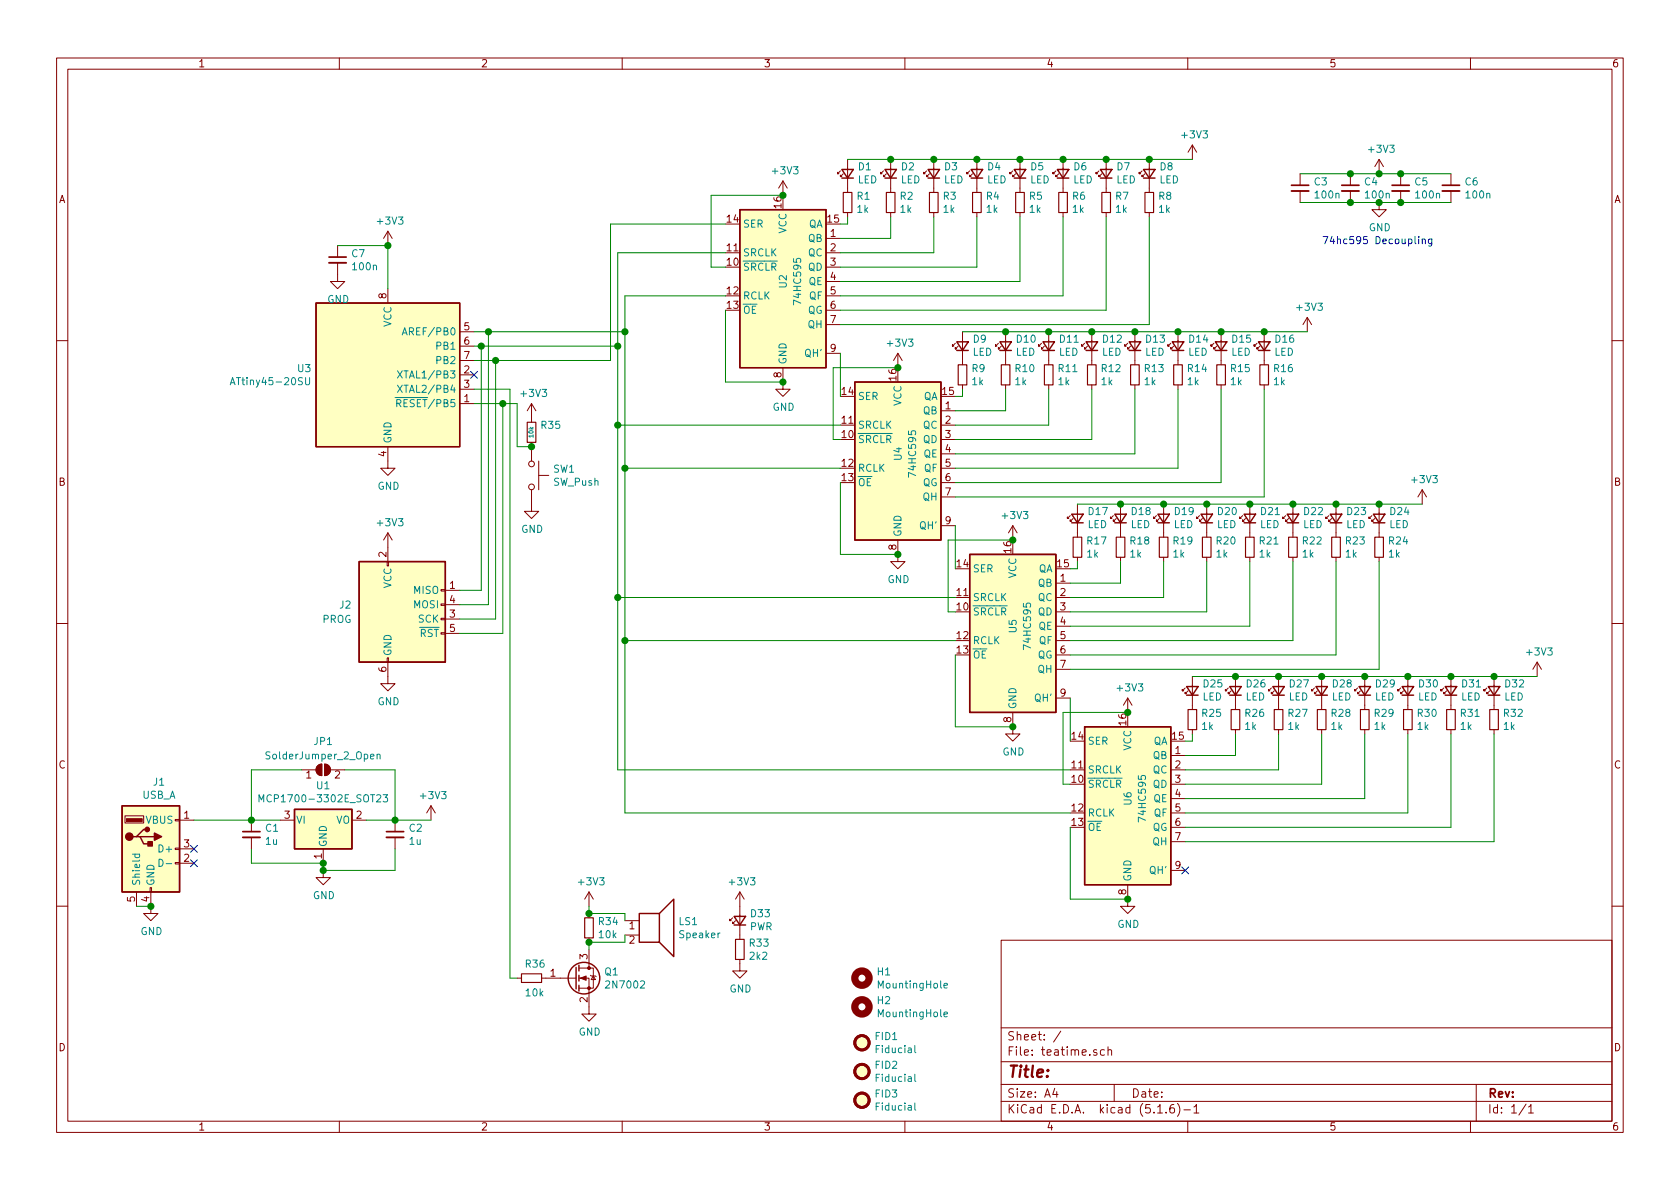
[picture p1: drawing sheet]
<svg xmlns="http://www.w3.org/2000/svg" width="297mm" height="210mm" viewBox="0 0 297 210" stroke-linecap="round" stroke-linejoin="round" font-family="sans-serif">
<g fill="none" stroke="#840000" stroke-width=".18">
<path d="M10 10.3h277v189.9h-277zM12 12.2h273v186.1h-273zM60 10.3v1.9M110 10.3v1.9M160 10.3v1.9M210 10.3v1.9M260 10.3v1.9M138.4 32l-.7 1.3M138.4 32v2.5M138.4 32l.8 1.3M148.6 30.2l-.5 .5v-.2v.2h.2M149.1 30.7l-.5 .5v-.2v.2h.2"/>
<path d="M149.9 28.2v5.8M149.9 37.6v.7M156.2 30.2l-.5 .5v-.2v.2h.3M156.7 30.7l-.5 .5v-.2v.2h.3M157.5 28.2v5.8M157.5 37.6v.7M163.8 30.2l-.5 .5v-.2v.2h.3M164.3 30.7l-.5 .5v-.2v.2h.3M165.1 28.2v5.8M165.1 37.6v.7M171.4 30.2l-.5 .5v-.2v.2h.3M172 30.7l-.6 .5v-.2v.2h.3"/>
<path d="M172.7 28.2v5.8M172.7 37.6v.7M179.1 30.2l-.5 .5v-.2v.2h.2M179.6 30.7l-.5 .5v-.2v.2h.2M180.3 28.2v5.8M180.3 37.6v.7M186.7 30.2l-.5 .5v-.2v.2h.2M187.2 30.7l-.5 .5v-.2v.2h.2M188 28.2v5.8M188 37.6v.7M194.3 30.2l-.5 .5v-.2v.2h.3M194.8 30.7l-.5 .5v-.2v.2h.3"/>
<path d="M195.6 28.2v5.8M195.6 37.6v.7M201.9 30.2l-.5 .5v-.2v.2h.3M202.4 30.7l-.5 .5v-.2v.2h.3M203.2 28.2v5.8M203.2 37.6v.7M210.8 25.6v2.6M210.8 25.6l-.7 1.3M210.8 25.6l.8 1.3M229.9 30.7v2.1M229.9 33.8v2M238.8 30.7v2.1"/>
<path d="M238.8 33.8v2M243.8 35.8v1.3h1.3l-1.3 1.2-1.2-1.2h1.2M243.8 28.2v2.5M243.8 28.2l-.7 1.3M243.8 28.2l.8 1.3M247.6 30.7v2.1M247.6 33.8v2M256.5 30.7v2.1M256.5 33.8v2M59.7 46.5v3.3h1.3l-1.3 1.2-1.3-1.2h1.3M59.7 43.4v2.1M68.6 40.9v2.5"/>
<path d="M68.6 51v2.6M68.6 40.9l-.8 1.3M68.6 40.9l.7 1.3M81.3 58.7h2.5M146 42.2h2.6M146 44.7h2.6M146 47.2h2.6M146 49.8h2.6M146 52.3h2.6M146 54.9h2.6M146 57.4h2.6M170.2 58.7v5.8"/>
<path d="M177.8 58.7v5.8M185.4 58.7v5.8M193 58.7v5.8M200.7 58.7v5.8M208.3 58.7v5.8M215.9 58.7v5.8M223.5 58.7v5.8M231.1 56.1l-.7 1.3M231.1 56.1v2.6M231.1 56.1l.8 1.3M10 60.2h2M68.6 79v3.8h1.2l-1.2 1.3-1.3-1.3h1.3"/>
<path d="M81.3 71.4h2.5M81.3 66.3h2.5M81.3 68.8h2.5M81.3 61.2h2.5M81.3 63.7h2.5M94 71.4v3.3M94 78.2v3.3M94 71.4l-.8 1.2M94 71.4l.7 1.2M138.4 65v3.8h1.3l-1.3 1.3-1.2-1.3h1.2M146 62.5h2.6M158.7 62.5v2.5"/>
<path d="M158.7 62.5l-.7 1.2M158.7 62.5l.8 1.2M166.4 72.6h2.5M166.4 75.2h2.5M166.4 77.7h2.5M168.9 60.7l-.5 .5v-.2v.2h.3M169.4 61.2l-.5 .5v-.2v.2h.3M170.2 68.1v.7M176.5 60.7l-.5 .5v-.2v.2h.3M177 61.2l-.5 .5v-.2v.2h.3M177.8 68.1v.7M184.1 60.7l-.5 .5v-.2v.2h.3"/>
<path d="M184.7 61.2l-.6 .5v-.2v.2h.3M185.4 68.1v.7M191.8 60.7l-.5 .5v-.2v.2h.2M192.3 61.2l-.5 .5v-.2v.2h.2M193 68.1v.7M199.4 60.7l-.5 .5v-.2v.2h.2M199.9 61.2l-.5 .5v-.2v.2h.2M200.7 68.1v.7M207 60.7l-.5 .5v-.2v.2h.3M207.5 61.2l-.5 .5v-.2v.2h.3M208.3 68.1v.7M214.6 60.7l-.5 .5v-.2v.2h.3"/>
<path d="M215.1 61.2l-.5 .5v-.2v.2h.3M215.9 68.1v.7M222.2 60.7l-.5 .5v-.2v.2h.3M222.8 61.2l-.6 .5v-.2v.2h.3M223.5 68.1v.7M285 60.2h2M68.5 99.3h.2v.8h-.2zM68.6 94.2v5.1M68.6 94.2l-.8 1.3M68.6 94.2l.7 1.3M94 86.6v3.8h1.2l-1.2 1.3-1.3-1.3h1.3M95.2 84.1h1.8"/>
<path d="M95.2 81.5v5.1M158.7 95.5v3.8h1.3l-1.3 1.3-1.2-1.3h1.2M166.4 80.3h2.5M166.4 82.8h2.5M166.4 85.3h2.5M166.4 87.9h2.5M166.4 93h2.5M179.1 93v2.5M179.1 93l-.8 1.2M179.1 93l.7 1.2M189.2 91.2l-.5 .5v-.3v.3h.3M189.7 91.7l-.5 .5v-.3v.3h.3"/>
<path d="M190.5 89.1v5.9M190.5 98.5v.8M196.8 91.2l-.5 .5v-.3v.3h.3M197.4 91.7l-.6 .5v-.3v.3h.3M198.1 89.1v5.9M198.1 98.5v.8M204.5 91.2l-.5 .5v-.3v.3h.2M205 91.7l-.5 .5v-.3v.3h.2M205.7 89.1v5.9M205.7 98.5v.8M212.1 91.2l-.5 .5v-.3v.3h.2M212.6 91.7l-.5 .5v-.3v.3h.2"/>
<path d="M213.4 89.1v5.9M213.4 98.5v.8M219.7 91.2l-.5 .5v-.3v.3h.3M220.2 91.7l-.5 .5v-.3v.3h.3M221 89.1v5.9M221 98.5v.8M227.3 91.2l-.5 .5v-.3v.3h.3M227.8 91.7l-.5 .5v-.3v.3h.3M228.6 89.1v5.9M228.6 98.5v.8M234.9 91.2l-.5 .5v-.3v.3h.3M235.5 91.7l-.6 .5v-.3v.3h.3"/>
<path d="M236.2 89.1v5.9M236.2 98.5v.8M242.6 91.2l-.5 .5v-.3v.3h.2M243.1 91.7l-.5 .5v-.3v.3h.2M243.8 89.1v5.9M243.8 98.5v.8M251.5 86.6l-.8 1.3M251.5 86.6v2.5M251.5 86.6l.7 1.3M10 110.3h2M68.5 116.3h.2v.8h-.2zM68.6 117.1v3.8h1.2l-1.2 1.3-1.3-1.3h1.3"/>
<path d="M78 111.9h.7v.2h-.7zM78 109.3h.7v.3h-.7zM78 106.8h.7v.3h-.7zM78 104.3h.7v.2h-.7zM78.7 104.4h2.6M78.7 109.5h2.6M78.7 106.9h2.6M78.7 112h2.6M186.7 103.1h2.5M186.7 105.7h2.5M186.7 108.2h2.5M186.7 110.7h2.5"/>
<path d="M186.7 113.3h2.5M186.7 115.8h2.5M186.7 118.4h2.5M210.8 119.6v5.9M218.4 119.6v5.9M226.1 119.6v5.9M233.7 119.6v5.9M241.3 119.6v5.9M248.9 119.6v5.9M256.5 119.6v5.9M264.2 119.6v5.9M271.8 117.1l-.8 1.3"/>
<path d="M271.8 117.1v2.5M271.8 117.1l.7 1.3M285 110.3h2M53.3 136.1h2.6M56.1 135.5l.4-.3 .4-.1v2.1a1.03 1.03 0 0 1-.9-.6 1.03 1.03 0 0 1 .1-1.1zM57.4 135.1a1.02 1.02 0 0 1 1 1 1.02 1.02 0 0 1-1 1.1zM58.4 136.1h2.6M179.1 126v3.8h1.2l-1.2 1.3-1.3-1.3h1.3M186.7 123.4h2.5M199.4 123.4v2.6M199.4 123.4l-.8 1.3M199.4 123.4l.8 1.3"/>
<path d="M207 133.6h2.5M207 136.1h2.5M207 138.7h2.5M209.5 121.7l-.5 .5v-.3v.3h.3M210.1 122.2l-.6 .5v-.3v.3h.3M210.8 129v.8M217.2 121.7l-.5 .5v-.3v.3h.2M217.7 122.2l-.5 .5v-.3v.3h.2M218.4 129v.8M224.8 121.7l-.5 .5v-.3v.3h.2M225.3 122.2l-.5 .5v-.3v.3h.2M226.1 129v.8"/>
<path d="M232.4 121.7l-.5 .5v-.3v.3h.3M232.9 122.2l-.5 .5v-.3v.3h.3M233.7 129v.8M240 121.7l-.5 .5v-.3v.3h.3M240.5 122.2l-.5 .5v-.3v.3h.3M241.3 129v.8M247.6 121.7l-.5 .5v-.3v.3h.3M248.2 122.2l-.6 .5v-.3v.3h.3M248.9 129v.8M255.3 121.7l-.5 .5v-.3v.3h.2M255.8 122.2l-.5 .5v-.3v.3h.2M256.5 129v.8"/>
<path d="M262.9 121.7l-.5 .5v-.3v.3h.2M263.4 122.2l-.5 .5v-.3v.3h.2M264.2 129v.8M22.1 144.3h3.3v1.2h-3.3zM24.1 157.7v2.6M26.5 157h.3v.7h-.3zM26.7 157.7v3.8h1.2l-1.2 1.3-1.3-1.3h1.3M31 152.5h.7v.3h-.7zM31 150h.7v.2h-.7zM31 144.9h.7v.3h-.7zM31.7 145h2.6M31.7 152.6h2.6"/>
<path d="M31.7 150.1h2.6M44.4 145v2.1M44.4 148.1v2M49.5 145h2.6M57.1 153.9v1.3h1.3l-1.3 1.3-1.2-1.3h1.2M57.1 150.1v2.5M62.2 145h2.6M69.8 145v2.1M69.8 148.1v2M76.2 142.5l-.8 1.3M76.2 142.5v2.5M76.2 142.5l.8 1.3"/>
<path d="M104.1 157.7l-.7 1.3M104.1 157.7v2.6M104.1 157.7l.8 1.3M130.8 157.7l-.8 1.3M130.8 157.7v8.4M130.8 157.7l.8 1.3M199.4 156.5v3.8h1.3l-1.3 1.2-1.3-1.2h1.3M207 141.2h2.5M207 143.8h2.5M207 146.3h2.5M207 148.8h2.5M207 153.9h2.5"/>
<path d="M10 160.2h2M91.4 173h.8M95.8 173h6.1M102.4 173h1.7v6.3h1.3l-1.3 1.3-1.2-1.3h1.2M102.4 171.2h2.5v3.5h-2.5M104.1 161.5v.8M104.1 165.9v.7M104.1 167.9v3.3M104.4 172.5l.1 .1h.8l.1 .1M104.9 172.6l.4 .6h-.8zM110.5 162.8h2.5M110.5 165.3h2.5"/>
<path d="M129.5 162.3l-.5 .5v-.2v.2h.3M130 162.8l-.5 .5v-.2v.2h.3M130.8 169.7v2h1.3l-1.3 1.3-1.3-1.3h1.3M177 166.3h108v32h-108zM285 160.2h2M60 198.3v1.9M110 198.3v1.9M160 198.3v1.9M177 194.8h108M177 191.8h108M177 187.8h108M177 181.8h108"/>
<path d="M186.5 192.5l-.4 1h1M186.8 193v1M187.6 182.3l-1.3 2M193.9 185.7l-.4-.1-.2 .2 .1 .2 .5 .2v.3h-.6M195.3 185.7l-.5-.1-.2 .3v.6l.2 .1 .5-.1M195.9 185.7l.2-.1 .4 .1v.9M195.9 185.1v1.5M197 191.8v3M204.7 196.8h.8M206.2 196.7v.1M207.5 195.3a.59 .59 0 0 0-.7 .7v.5l.2 .2 .4 .1 .2-.1 .1-.5-.2-.2-.4-.1-.3 .3M208.2 195.1a1.71 1.71 0 0 1 0 2.3"/>
<path d="M209.3 196.3h1.2M210 198.3v1.9M211.1 195.8l.4-.5v1.5M211.1 196.8h.9M260 198.3v1.9M261 191.8v6.5M269.8 195.2l-1.2 2M270.3 195.8l.4-.5v1.5M270.3 196.8h.8"/>
<circle cx="94" cy="86.1" r=".51"/>
<circle cx="94" cy="82" r=".51"/>
</g>
<g fill="none" stroke="#840000" stroke-width=".25">
<path d="M130.8 37.1h15.2v27.9h-15.2zM148.8 30h2.1l-1 1.5zM148.8 31.5h2.1M156.5 30h2l-1 1.5zM156.5 31.5h2M164.1 30h2l-1 1.5zM164.1 31.5h2M171.7 30h2l-1 1.5zM171.7 31.5h2M179.3 30h2.1l-1.1 1.5zM179.3 31.5h2.1M186.9 30h2.1l-1 1.5z"/>
<path d="M186.9 31.5h2.1M194.6 30h2l-1 1.5zM194.6 31.5h2M202.2 30h2l-1 1.5zM202.2 31.5h2M55.9 53.6h25.4v25.4h-25.4zM151.1 67.6h15.3v27.9h-15.3zM169.2 60.4h2l-1 1.6zM169.2 62h2M176.8 60.4h2l-1 1.6zM176.8 62h2M184.4 60.4h2l-1 1.6z"/>
<path d="M184.4 62h2M192 60.4h2.1l-1.1 1.6zM192 62h2.1M199.6 60.4h2.1l-1 1.6zM199.6 62h2.1M207.3 60.4h2l-1 1.6zM207.3 62h2M214.9 60.4h2l-1 1.6zM214.9 62h2M222.5 60.4h2l-1 1.6zM222.5 62h2M63.5 99.3h15.2v17.8h-15.2z"/>
<path d="M171.4 98h15.3v28h-15.3zM189.5 90.9h2l-1 1.6zM189.5 92.5h2M197.1 90.9h2l-1 1.6zM197.1 92.5h2M204.7 90.9h2.1l-1.1 1.6zM204.7 92.5h2.1M212.3 90.9h2.1l-1 1.6zM212.3 92.5h2.1M220 90.9h2l-1 1.6zM220 92.5h2M227.6 90.9h2l-1 1.6z"/>
<path d="M227.6 92.5h2M235.2 90.9h2l-1 1.6zM235.2 92.5h2M242.8 90.9h2.1l-1.1 1.6zM242.8 92.5h2.1M191.8 128.5h15.2v28h-15.2zM209.8 121.4h2l-1 1.5zM209.8 122.9h2M217.4 121.4h2.1l-1.1 1.5zM217.4 122.9h2.1M225 121.4h2.1l-1 1.5zM225 122.9h2.1"/>
<path d="M232.7 121.4h2l-1 1.5zM232.7 122.9h2M240.3 121.4h2l-1 1.5zM240.3 122.9h2M247.9 121.4h2l-1 1.5zM247.9 122.9h2M255.5 121.4h2.1l-1.1 1.5zM255.5 122.9h2.1M263.1 121.4h2.1l-1 1.5zM263.1 122.9h2.1M21.6 142.5h10.1v15.2h-10.1zM24.1 147.9h.7l.6 1.3h1.3"/>
<path d="M24.8 147.9h2.5M26 146.7h-.6l-1.3 1.2h-.6M52.1 143.1h10.1v7h-10.1zM101.9 171.1v3.8M102.4 170.7v1M102.4 172.5v1M102.4 174.2v1.1M113 161.5h3.6v5.1h-3.6zM116.6 161.5l2.5-2.5v10.2l-2.5-2.6M129.8 162h2l-1 1.6zM129.8 163.6h2"/>
<circle cx="103.3" cy="173" r="2.79"/>
</g>
<g fill="none" stroke="#840000" stroke-width=".2">
<path d="M149.1 34h1.5v3.6h-1.5zM156.7 34h1.5v3.6h-1.5zM164.3 34h1.6v3.6h-1.6zM172 34h1.5v3.6h-1.5zM179.6 34h1.5v3.6h-1.5zM187.2 34h1.5v3.6h-1.5zM194.8 34h1.5v3.6h-1.5zM202.4 34h1.6v3.6h-1.6zM93.2 74.7h1.5v3.5h-1.5zM169.4 64.5h1.5v3.6h-1.5zM177 64.5h1.6v3.6h-1.6zM184.7 64.5h1.5v3.6h-1.5z"/>
<path d="M192.3 64.5h1.5v3.6h-1.5zM199.9 64.5h1.5v3.6h-1.5zM207.5 64.5h1.5v3.6h-1.5zM215.1 64.5h1.6v3.6h-1.6zM222.8 64.5h1.5v3.6h-1.5zM189.7 95h1.6v3.5h-1.6zM197.4 95h1.5v3.5h-1.5zM205 95h1.5v3.5h-1.5zM212.6 95h1.5v3.5h-1.5zM220.2 95h1.5v3.5h-1.5zM227.8 95h1.6v3.5h-1.6zM235.5 95h1.5v3.5h-1.5z"/>
<path d="M243.1 95h1.5v3.5h-1.5zM210.1 125.5h1.5v3.5h-1.5zM217.7 125.5h1.5v3.5h-1.5zM225.3 125.5h1.5v3.5h-1.5zM232.9 125.5h1.5v3.5h-1.5zM240.5 125.5h1.6v3.5h-1.6zM248.2 125.5h1.5v3.5h-1.5zM255.8 125.5h1.5v3.5h-1.5zM263.4 125.5h1.5v3.5h-1.5zM92.2 172.2h3.6v1.5h-3.6zM103.4 162.3h1.5v3.6h-1.5zM130 166.1h1.6v3.6h-1.6z"/>
</g>
<g fill="#ffffc2" stroke="#ffffc2" stroke-width=".18">
<path d="M151.1 67.6h15.3v27.9h-15.3z"/>
<path d="M63.5 99.3h15.2v17.8h-15.2z"/>
<path d="M52.1 143.1h10.1v7h-10.1z"/>
<path d="M21.6 142.5h10.1v15.2h-10.1z"/>
<path d="M55.9 53.6h25.4v25.4h-25.4z"/>
<path d="M171.4 98h15.3v28h-15.3z"/>
<path d="M191.8 128.5h15.2v28h-15.2z"/>
<path d="M130.8 37.1h15.2v27.9h-15.2z"/>
<circle cx="152.4" cy="184.4" r="1.27"/>
<circle cx="152.4" cy="189.5" r="1.27"/>
<circle cx="152.4" cy="194.6" r="1.27"/>
</g>
<path d="M228.3 33.8h3.1M237.2 33.8h3.1M246.1 33.8h3.1M255 33.8h3.1M58.2 46.5h3M42.9 148.1h3.1M68.3 148.1h3.1" fill="none" stroke="#840000" stroke-width=".33"/>
<path d="M228.3 32.8h3.1M237.2 32.8h3.1M246.1 32.8h3.1M255 32.8h3.1M58.2 45.5h3M42.9 147.1h3.1M68.3 147.1h3.1" fill="none" stroke="#840000" stroke-width=".3"/>
<g fill="none" stroke="#008484" stroke-width=".18">
<path d="M71.1 59.2l.5-1.2 .4 1.2M71.2 58.9h.7M40.7 68l.4-1.2 .5 1.2M40.8 67.7h.6M54 66.8v1l.3 .2h.2l.2-.2v-1M69.8 70.3h1.3M70.2 71.3h.6l.1-.2-.1-.3-.2-.1h-.4v1.2M70.3 65.6l.8 1.2M70.3 68.1l.8 1.3M70.5 71.3l.4 .6M71.1 65.6l-.8 1.2M71.1 68.1l-.8 1.3"/>
<path d="M66.7 133.5l.2-.1h.3v.8M66.7 133.4v.8M23.4 151h1.3M23.9 151v.4l.2 .3 .5-.1v-.6M28.1 151.9a.64 .64 0 0 1 .7 .7 .64 .64 0 0 1-.7 .6zM29.4 152.7h1M45.8 141.8v-1.3l.4 .9 .4-.9v1.3M67.7 140.5h.8l-.4 .5 .4 .1-.1 .7h-.5l-.2-.1M166.9 174.3l.6-.1v-.3h-.4l-.2 .2 .1 .6h.5M166.9 179.4l.6-.1v-.3h-.4l-.2 .1 .1 .7h.5M161.7 184.9v1.1l.2 .2M161.7 190v1.1l.2 .1"/>
<path d="M161.7 195v1.1l.2 .2"/>
</g>
<g fill="#840000" stroke="#840000" stroke-width=".25">
<path d="M26.2 148.8h.7v.8h-.7z"/>
<path d="M27.3 147.3l1.3 .6-1.3 .7z"/>
<circle cx="22.9" cy="147.9" r=".63"/>
<circle cx="26" cy="146.7" r=".38"/>
</g>
<g fill="#840000" stroke="#840000" stroke-width=".18">
<path d="M22.4 144.8h2.7v.5h-2.7z"/>
<path d="M56.1 135.5l.4-.3 .4-.1v2.1a1.03 1.03 0 0 1-.9-.6 1.03 1.03 0 0 1 .1-1.1z"/>
<path d="M57.4 135.1a1.02 1.02 0 0 1 1 1 1.02 1.02 0 0 1-1 1.1z"/>
<path d="M102.6 173l1-.4v.7z"/>
<circle cx="104.1" cy="174.7" r=".25"/>
<circle cx="104.1" cy="171.2" r=".25"/>
</g>
<g fill="none" stroke="#840000" stroke-width="1.3">
<circle cx="152.4" cy="178" r="1.27"/>
<circle cx="152.4" cy="173" r="1.27"/>
</g>
<g fill="none" stroke="#840000" stroke-width=".51">
<circle cx="152.4" cy="189.5" r="1.27"/>
<circle cx="152.4" cy="194.6" r="1.27"/>
<circle cx="152.4" cy="184.4" r="1.27"/>
</g>
<g fill="none" stroke="#008400" stroke-width=".18">
<path d="M128.3 39.6h-20.4v24.1h-24.1M138.4 34.5h-12.7v12.7h2.6M149.9 38.3v1.3h-1.3M149.9 28.2h60.9M157.5 38.3v3.9h-8.9M165.1 38.3v6.4h-16.5M172.7 38.3v8.9h-24.1M180.3 38.3v11.5h-31.7M188 38.3v14h-39.4M195.6 38.3v16.6h-47M203.2 38.3v19.1h-54.6M229.9 35.8h26.6"/>
<path d="M229.9 30.7h26.6M59.7 43.4h8.9v7.6M83.8 58.7h26.7M86.4 58.7v48.2h-5.1M128.3 52.3h-17.8v91.5h78.7M128.3 44.7h-19.1v91.4h80M128.3 54.9v12.7h10.1M170.2 58.7h60.9M83.8 68.8h6.4v104.2h1.2M83.8 61.2h25.4M83.8 71.4h7.6v7.6h2.6M85.1 61.2v43.2h-3.8"/>
<path d="M87.6 63.7v45.8h-6.3M88.9 71.4v40.6h-7.6M109.2 75.2h39.4M148.6 62.5v7.6M158.7 65h-11.4v12.7h1.3M170.2 68.8v1.3h-1.3M177.8 68.8v3.8h-8.9M185.4 68.8v6.4h-16.5M193 68.8v8.9h-24.1M200.7 68.8v11.5h-31.8M208.3 68.8v14h-39.4M215.9 68.8v16.5h-47"/>
<path d="M223.5 68.8v19.1h-54.6M110.5 82.8h38.1M148.6 85.3v12.7h10.1M168.9 93v7.6M179.1 95.5h-11.5v12.7h1.3M190.5 99.3v1.3h-1.3M190.5 89.1h61M198.1 99.3v3.8h-8.9M205.7 99.3v6.4h-16.5M213.4 99.3v8.9h-24.2M221 99.3v11.4h-31.8M228.6 99.3v14h-39.4"/>
<path d="M236.2 99.3v16.5h-47M243.8 99.3v19.1h-54.6M109.2 105.7h59.7M110.5 113.3h58.4M168.9 115.8v12.7h10.2M210.8 119.6h61M53.3 136.1h-8.9v8.9M61 136.1h8.8v8.9M189.2 123.4v7.7M199.4 126h-11.4v12.7h1.2M210.8 129.8v1.3h-1.3M218.4 129.8v3.8h-8.9"/>
<path d="M226.1 129.8v6.3h-16.6M233.7 129.8v8.9h-24.2M241.3 129.8v11.4h-31.8M248.9 129.8v14h-39.4M256.5 129.8v16.5h-47M264.2 129.8v19h-54.7M34.3 145h15.2M44.4 150.1v2.5h12.7v1.3h12.7v-3.8M64.8 145h11.4M189.2 146.3v12.7h10.2M24.1 160.3h2.6M104.1 160.3v1.2h6.4v1.3"/>
<path d="M110.5 165.3v1.3h-6.4v1.3"/>
</g>
<path d="M250.2 41.8v1.1l.2 .2M250.9 41.8v.2M250.9 42.3v.8M251.5 42.4l.1-.1h.3l.1 .8M251.5 42.3v.8M253.2 42.3v1l-.3 .2h-.3M253.2 42.3h-.4l-.2 .2 .1 .5h.5" fill="none" stroke="#0000c2" stroke-width=".18"/>
<g fill="#008400" stroke="#008400" stroke-width=".25">
<circle cx="94" cy="79" r=".51"/>
<circle cx="85.1" cy="61.2" r=".51"/>
<circle cx="200.7" cy="58.7" r=".51"/>
<circle cx="228.6" cy="89.1" r=".51"/>
<circle cx="86.4" cy="58.7" r=".51"/>
<circle cx="157.5" cy="28.2" r=".51"/>
<circle cx="193" cy="58.7" r=".51"/>
<circle cx="87.6" cy="63.7" r=".51"/>
<circle cx="236.2" cy="89.1" r=".51"/>
<circle cx="109.2" cy="105.7" r=".51"/>
<circle cx="88.9" cy="71.4" r=".51"/>
<circle cx="243.8" cy="89.1" r=".51"/>
<circle cx="185.4" cy="58.7" r=".51"/>
<circle cx="223.5" cy="58.7" r=".51"/>
<circle cx="247.7" cy="30.7" r=".51"/>
<circle cx="238.8" cy="30.7" r=".51"/>
<circle cx="177.8" cy="58.7" r=".51"/>
<circle cx="44.5" cy="145" r=".51"/>
<circle cx="57.2" cy="153.9" r=".51"/>
<circle cx="110.5" cy="82.8" r=".51"/>
<circle cx="69.9" cy="145" r=".51"/>
<circle cx="238.8" cy="35.8" r=".51"/>
<circle cx="104.1" cy="166.6" r=".51"/>
<circle cx="109.2" cy="75.2" r=".51"/>
<circle cx="109.2" cy="61.2" r=".51"/>
<circle cx="247.7" cy="35.8" r=".51"/>
<circle cx="104.1" cy="161.5" r=".51"/>
<circle cx="205.7" cy="89.1" r=".51"/>
<circle cx="165.1" cy="28.2" r=".51"/>
<circle cx="213.4" cy="89.1" r=".51"/>
<circle cx="218.4" cy="119.6" r=".51"/>
<circle cx="195.6" cy="28.2" r=".51"/>
<circle cx="68.6" cy="43.4" r=".51"/>
<circle cx="226.1" cy="119.6" r=".51"/>
<circle cx="188" cy="28.2" r=".51"/>
<circle cx="208.3" cy="58.7" r=".51"/>
<circle cx="233.7" cy="119.6" r=".51"/>
<circle cx="203.2" cy="28.2" r=".51"/>
<circle cx="180.3" cy="28.2" r=".51"/>
<circle cx="241.3" cy="119.6" r=".51"/>
<circle cx="138.4" cy="67.6" r=".51"/>
<circle cx="110.5" cy="113.3" r=".51"/>
<circle cx="248.9" cy="119.6" r=".51"/>
<circle cx="172.7" cy="28.2" r=".51"/>
<circle cx="215.9" cy="58.7" r=".51"/>
<circle cx="256.5" cy="119.6" r=".51"/>
<circle cx="158.8" cy="98" r=".51"/>
<circle cx="110.5" cy="58.7" r=".51"/>
<circle cx="57.2" cy="152.6" r=".51"/>
<circle cx="221" cy="89.1" r=".51"/>
<circle cx="198.1" cy="89.1" r=".51"/>
<circle cx="26.7" cy="160.3" r=".51"/>
<circle cx="243.8" cy="30.7" r=".51"/>
<circle cx="158.8" cy="65" r=".51"/>
<circle cx="264.2" cy="119.6" r=".51"/>
<circle cx="243.8" cy="35.8" r=".51"/>
<circle cx="179.1" cy="95.5" r=".51"/>
<circle cx="179.1" cy="128.5" r=".51"/>
<circle cx="138.4" cy="34.5" r=".51"/>
<circle cx="199.4" cy="126" r=".51"/>
<circle cx="199.4" cy="159" r=".51"/>
</g>
<path d="M83.2 65.7l1.2 1.2M84.4 65.7l-1.2 1.2M33.7 152l1.2 1.3M33.7 149.5l1.2 1.2M34.9 152l-1.2 1.3M34.9 149.5l-1.2 1.2M208.9 153.3l1.3 1.2M210.2 153.3l-1.3 1.2" fill="none" stroke="#000084" stroke-width=".18"/>
<text font-size="2.8" fill="#840000" x="178" y="190.5">Title:</text>
<g font-size="2.1" fill="#840000">
<text x="178" y="184">Sheet: /</text>
<text x="178" y="186.7">File: teatime.sch</text>
<text x="178" y="196.9">KiCad E.D.A. kicad (5.1.6)-1</text>
<text x="178" y="194.1">Size: A4</text>
<text x="200" y="194.1">Date:</text>
<text x="263" y="194.1">Rev:</text>
<text x="263" y="196.9">Id: 1/1</text>
</g>
<g font-size="1.8" fill="#840000">
<text x="35" y="11.9">1</text>
<text x="85" y="11.9">2</text>
<text x="135" y="11.9">3</text>
<text x="185" y="11.9">4</text>
<text x="235" y="11.9">5</text>
<text x="285" y="11.9">6</text>
<text x="10.4" y="35.9">A</text>
<text x="285.4" y="35.9">A</text>
<text x="128.6" y="39.4">14</text>
<text x="138.2" y="36.8" transform="rotate(-90 138.2 36.8)">16</text>
<text x="146.4" y="39.4">15</text>
<text x="146.8" y="41.9">1</text>
<text x="128.6" y="47">10</text>
<text x="128.6" y="44.4">11</text>
<text x="146.8" y="44.4">2</text>
<text x="146.8" y="47">3</text>
<text x="68.3" y="52.8" transform="rotate(-90 68.3 52.8)">8</text>
<text x="128.6" y="52.1">12</text>
<text x="146.8" y="49.5">4</text>
<text x="146.8" y="52.1">5</text>
<text x="82.1" y="58.4">5</text>
<text x="128.6" y="54.6">13</text>
<text x="146.8" y="54.6">6</text>
<text x="146.8" y="57.1">7</text>
<text x="82.1" y="61">6</text>
<text x="82.1" y="63.5">7</text>
<text x="146.8" y="62.2">9</text>
<text x="82.1" y="71.1">1</text>
<text x="82.1" y="66">2</text>
<text x="82.1" y="68.6">3</text>
<text x="138.2" y="66.8" transform="rotate(-90 138.2 66.8)">8</text>
<text x="148.9" y="69.8">14</text>
<text x="158.5" y="67.3" transform="rotate(-90 158.5 67.3)">16</text>
<text x="166.7" y="69.8">15</text>
<text x="148.9" y="77.5">10</text>
<text x="148.9" y="74.9">11</text>
<text x="167.2" y="72.4">1</text>
<text x="167.2" y="74.9">2</text>
<text x="167.2" y="77.5">3</text>
<text x="68.3" y="80.7" transform="rotate(-90 68.3 80.7)">4</text>
<text x="148.9" y="82.5">12</text>
<text x="167.2" y="80">4</text>
<text x="167.2" y="82.5">5</text>
<text x="10.4" y="85.9">B</text>
<text x="148.9" y="85.1">13</text>
<text x="167.2" y="85.1">6</text>
<text x="167.2" y="87.6">7</text>
<text x="285.4" y="85.9">B</text>
<text x="167.2" y="92.7">9</text>
<text x="68.3" y="98.5" transform="rotate(-90 68.3 98.5)">2</text>
<text x="158.5" y="97.3" transform="rotate(-90 158.5 97.3)">8</text>
<text x="169.2" y="100.3">14</text>
<text x="178.8" y="97.7" transform="rotate(-90 178.8 97.7)">16</text>
<text x="187" y="100.3">15</text>
<text x="79.5" y="104.1">1</text>
<text x="79.5" y="106.7">4</text>
<text x="169.2" y="107.9">10</text>
<text x="169.2" y="105.4">11</text>
<text x="187.5" y="102.9">1</text>
<text x="187.5" y="105.4">2</text>
<text x="187.5" y="107.9">3</text>
<text x="79.5" y="109.2">3</text>
<text x="79.5" y="111.8">5</text>
<text x="169.2" y="113">12</text>
<text x="187.5" y="110.5">4</text>
<text x="187.5" y="113">5</text>
<text x="68.3" y="118.8" transform="rotate(-90 68.3 118.8)">6</text>
<text x="169.2" y="115.6">13</text>
<text x="187.5" y="115.6">6</text>
<text x="187.5" y="118.1">7</text>
<text x="187.5" y="123.2">9</text>
<text x="178.8" y="127.7" transform="rotate(-90 178.8 127.7)">8</text>
<text x="189.5" y="130.8">14</text>
<text x="199.1" y="128.2" transform="rotate(-90 199.1 128.2)">16</text>
<text x="207.3" y="130.8">15</text>
<text x="10.4" y="135.9">C</text>
<text x="54.1" y="137.7">1</text>
<text x="59.2" y="137.7">2</text>
<text x="189.5" y="135.9">11</text>
<text x="207.8" y="133.3">1</text>
<text x="207.8" y="135.9">2</text>
<text x="285.4" y="135.9">C</text>
<text x="189.5" y="138.4">10</text>
<text x="189.5" y="143.5">12</text>
<text x="207.8" y="138.4">3</text>
<text x="207.8" y="141">4</text>
<text x="207.8" y="143.5">5</text>
<text x="32.5" y="144.8">1</text>
<text x="32.5" y="149.9">3</text>
<text x="50.3" y="144.8">3</text>
<text x="63" y="144.8">2</text>
<text x="189.5" y="146">13</text>
<text x="207.8" y="146">6</text>
<text x="207.8" y="148.6">7</text>
<text x="32.5" y="152.4">2</text>
<text x="56.9" y="151.9" transform="rotate(-90 56.9 151.9)">1</text>
<text x="207.8" y="153.7">9</text>
<text x="23.9" y="159.5" transform="rotate(-90 23.9 159.5)">5</text>
<text x="26.4" y="159.5" transform="rotate(-90 26.4 159.5)">4</text>
<text x="199.1" y="158.2" transform="rotate(-90 199.1 158.2)">8</text>
<text x="111.3" y="164.3">1</text>
<text x="111.3" y="166.9">2</text>
<text x="97.3" y="172.7">1</text>
<text x="103.9" y="169.6" transform="rotate(-90 103.9 169.6)">3</text>
<text x="103.9" y="177.3" transform="rotate(-90 103.9 177.3)">2</text>
<text x="10.4" y="185.9">D</text>
<text x="285.4" y="185.9">D</text>
<text x="35" y="199.9">1</text>
<text x="85" y="199.9">2</text>
<text x="135" y="199.9">3</text>
<text x="185" y="199.9">4</text>
<text x="235" y="199.9">5</text>
<text x="285" y="199.9">6</text>
</g>
<g font-size="1.8" fill="#008484">
<text x="209.1" y="24.5">+3V3</text>
<text x="242.1" y="27">+3V3</text>
<text x="136.7" y="30.8">+3V3</text>
<text x="151.6" y="35.3">R1</text>
<text x="151.6" y="32.4">LED</text>
<text x="151.8" y="30.1">D1</text>
<text x="159.2" y="35.3">R2</text>
<text x="159.3" y="32.4">LED</text>
<text x="159.4" y="30.1">D2</text>
<text x="166.8" y="35.3">R3</text>
<text x="166.9" y="32.4">LED</text>
<text x="167" y="30.1">D3</text>
<text x="174.4" y="35.3">R4</text>
<text x="174.5" y="32.4">LED</text>
<text x="174.7" y="30.1">D4</text>
<text x="182" y="35.3">R5</text>
<text x="182.1" y="32.4">LED</text>
<text x="182.3" y="30.1">D5</text>
<text x="189.7" y="35.3">R6</text>
<text x="189.7" y="32.4">LED</text>
<text x="189.9" y="30.1">D6</text>
<text x="197.3" y="35.3">R7</text>
<text x="197.4" y="32.4">LED</text>
<text x="197.5" y="30.1">D7</text>
<text x="204.9" y="35.3">R8</text>
<text x="205" y="32.4">LED</text>
<text x="205.1" y="30.1">D8</text>
<text x="232.4" y="32.8">C3</text>
<text x="232.7" y="35.1">100n</text>
<text x="241.3" y="32.8">C4</text>
<text x="241.6" y="35.1">100n</text>
<text x="250.2" y="32.8">C5</text>
<text x="250.4" y="35.1">100n</text>
<text x="259.1" y="32.8">C6</text>
<text x="259.3" y="35.1">100n</text>
<text x="66.9" y="39.7">+3V3</text>
<text x="131.3" y="40.3">SER</text>
<text x="139.1" y="41.3" transform="rotate(-90 139.1 41.3)">VCC</text>
<text x="142.9" y="40.3">QA</text>
<text x="151.6" y="37.6">1k</text>
<text x="159.2" y="37.6">1k</text>
<text x="166.8" y="37.6">1k</text>
<text x="174.4" y="37.6">1k</text>
<text x="182.1" y="37.6">1k</text>
<text x="189.7" y="37.6">1k</text>
<text x="197.3" y="37.6">1k</text>
<text x="204.9" y="37.6">1k</text>
<text x="242" y="40.9">GND</text>
<text x="62.2" y="45.5">C7</text>
<text x="62.5" y="47.8">100n</text>
<text x="131.3" y="47.9">SRCLR</text>
<text x="131.3" y="45.3">SRCLK</text>
<text x="142.9" y="42.8">QB</text>
<text x="142.9" y="45.3">QC</text>
<text x="142.9" y="47.9">QD</text>
<text x="57.9" y="53.6">GND</text>
<text x="131.3" y="53">RCLK</text>
<text x="139.1" y="50.9" transform="rotate(-90 139.1 50.9)">U2</text>
<text x="141.7" y="53.5" transform="rotate(-90 141.7 53.5)">74HC595</text>
<text x="143" y="50.4">QE</text>
<text x="143.1" y="53">QF</text>
<text x="69.2" y="57.8" transform="rotate(-90 69.2 57.8)">VCC</text>
<text x="72" y="59.3">AREF/PB0</text>
<text x="131.3" y="55.5">OE</text>
<text x="142.8" y="55.5">QG</text>
<text x="142.9" y="58">QH</text>
<text x="229.4" y="55">+3V3</text>
<text x="52.7" y="65.8">U3</text>
<text x="77.3" y="61.8">PB1</text>
<text x="77.3" y="64.4">PB2</text>
<text x="139.1" y="64.5" transform="rotate(-90 139.1 64.5)">GND</text>
<text x="142.5" y="63.1">QH'</text>
<text x="157" y="61.3">+3V3</text>
<text x="171.9" y="65.8">R9</text>
<text x="172" y="62.9">LED</text>
<text x="172.1" y="60.6">D9</text>
<text x="179.6" y="62.9">LED</text>
<text x="179.6" y="65.8">R10</text>
<text x="179.8" y="60.6">D10</text>
<text x="187.2" y="62.9">LED</text>
<text x="187.2" y="65.8">R11</text>
<text x="187.4" y="60.6">D11</text>
<text x="194.8" y="65.8">R12</text>
<text x="194.8" y="62.9">LED</text>
<text x="195" y="60.6">D12</text>
<text x="202.4" y="62.9">LED</text>
<text x="202.4" y="65.8">R13</text>
<text x="202.7" y="60.6">D13</text>
<text x="210.1" y="62.9">LED</text>
<text x="210.1" y="65.8">R14</text>
<text x="210.3" y="60.6">D14</text>
<text x="217.7" y="62.9">LED</text>
<text x="217.7" y="65.8">R15</text>
<text x="217.9" y="60.6">D15</text>
<text x="225.3" y="62.9">LED</text>
<text x="225.3" y="65.8">R16</text>
<text x="225.5" y="60.6">D16</text>
<text x="41.6" y="68.1">ATtiny45-20SU</text>
<text x="71.2" y="66.9">XTAL1/PB3</text>
<text x="71.2" y="69.5">XTAL2/PB4</text>
<text x="92.3" y="70.2">+3V3</text>
<text x="151.6" y="70.7">SER</text>
<text x="159.4" y="71.8" transform="rotate(-90 159.4 71.8)">VCC</text>
<text x="163.2" y="70.7">QA</text>
<text x="171.9" y="68.1">1k</text>
<text x="179.5" y="68.1">1k</text>
<text x="187.1" y="68.1">1k</text>
<text x="194.8" y="68.1">1k</text>
<text x="202.4" y="68.1">1k</text>
<text x="210" y="68.1">1k</text>
<text x="217.6" y="68.1">1k</text>
<text x="225.2" y="68.1">1k</text>
<text x="70.9" y="72">RESET/PB5</text>
<text x="95.8" y="75.8">R35</text>
<text x="136.6" y="72.6">GND</text>
<text x="151.6" y="75.8">SRCLK</text>
<text x="163.2" y="73.3">QB</text>
<text x="163.2" y="75.8">QC</text>
<text x="69.2" y="78.5" transform="rotate(-90 69.2 78.5)">GND</text>
<text x="97.8" y="83.6">SW1</text>
<text x="151.6" y="78.4">SRCLR</text>
<text x="151.6" y="83.4">RCLK</text>
<text x="159.4" y="81.4" transform="rotate(-90 159.4 81.4)">U4</text>
<text x="162" y="84" transform="rotate(-90 162 84)">74HC595</text>
<text x="163.2" y="78.4">QD</text>
<text x="163.3" y="80.9">QE</text>
<text x="163.4" y="83.4">QF</text>
<text x="66.8" y="86.6">GND</text>
<text x="97.9" y="85.9">SW_Push</text>
<text x="151.6" y="86">OE</text>
<text x="163.1" y="86">QG</text>
<text x="163.2" y="88.5">QH</text>
<text x="249.8" y="85.4">+3V3</text>
<text x="66.9" y="93.1">+3V3</text>
<text x="92.2" y="94.2">GND</text>
<text x="159.4" y="95" transform="rotate(-90 159.4 95)">GND</text>
<text x="162.8" y="93.6">QH'</text>
<text x="177.4" y="91.8">+3V3</text>
<text x="192.3" y="93.4">LED</text>
<text x="192.5" y="91.1">D17</text>
<text x="199.9" y="93.4">LED</text>
<text x="200.1" y="91.1">D18</text>
<text x="207.5" y="93.4">LED</text>
<text x="207.7" y="91.1">D19</text>
<text x="215.1" y="93.4">LED</text>
<text x="215.4" y="91.1">D20</text>
<text x="222.8" y="93.4">LED</text>
<text x="223" y="91.1">D21</text>
<text x="230.4" y="93.4">LED</text>
<text x="230.6" y="91.1">D22</text>
<text x="238" y="93.4">LED</text>
<text x="238.2" y="91.1">D23</text>
<text x="245.6" y="93.4">LED</text>
<text x="245.8" y="91.1">D24</text>
<text x="172" y="101.2">SER</text>
<text x="183.5" y="101.2">QA</text>
<text x="192.2" y="98.6">1k</text>
<text x="192.3" y="96.3">R17</text>
<text x="199.8" y="98.6">1k</text>
<text x="199.9" y="96.3">R18</text>
<text x="207.5" y="98.6">1k</text>
<text x="207.5" y="96.3">R19</text>
<text x="215.1" y="98.6">1k</text>
<text x="215.1" y="96.3">R20</text>
<text x="222.7" y="98.6">1k</text>
<text x="222.8" y="96.3">R21</text>
<text x="230.3" y="98.6">1k</text>
<text x="230.4" y="96.3">R22</text>
<text x="237.9" y="98.6">1k</text>
<text x="238" y="96.3">R23</text>
<text x="245.6" y="98.6">1k</text>
<text x="245.6" y="96.3">R24</text>
<text x="60.1" y="107.6">J2</text>
<text x="69.2" y="104.1" transform="rotate(-90 69.2 104.1)">VCC</text>
<text x="73.2" y="105">MISO</text>
<text x="73.2" y="107.6">MOSI</text>
<text x="156.9" y="103.1">GND</text>
<text x="172" y="106.3">SRCLK</text>
<text x="179.7" y="102.3" transform="rotate(-90 179.7 102.3)">VCC</text>
<text x="183.5" y="103.8">QB</text>
<text x="183.5" y="106.3">QC</text>
<text x="57" y="110.2">PROG</text>
<text x="74" y="110.1">SCK</text>
<text x="74.2" y="112.6">RST</text>
<text x="172" y="108.8">SRCLR</text>
<text x="172" y="113.9">RCLK</text>
<text x="179.8" y="111.9" transform="rotate(-90 179.8 111.9)">U5</text>
<text x="183.5" y="108.8">QD</text>
<text x="183.6" y="111.4">QE</text>
<text x="183.7" y="113.9">QF</text>
<text x="69.2" y="116.1" transform="rotate(-90 69.2 116.1)">GND</text>
<text x="172" y="116.5">OE</text>
<text x="182.3" y="114.5" transform="rotate(-90 182.3 114.5)">74HC595</text>
<text x="183.4" y="116.5">QG</text>
<text x="183.5" y="119">QH</text>
<text x="270.1" y="115.9">+3V3</text>
<text x="66.8" y="124.7">GND</text>
<text x="179.7" y="125.5" transform="rotate(-90 179.7 125.5)">GND</text>
<text x="183.1" y="124.1">QH'</text>
<text x="197.7" y="122.3">+3V3</text>
<text x="212.6" y="123.9">LED</text>
<text x="212.8" y="121.6">D25</text>
<text x="220.2" y="123.9">LED</text>
<text x="220.4" y="121.6">D26</text>
<text x="227.8" y="123.9">LED</text>
<text x="228.1" y="121.6">D27</text>
<text x="235.5" y="123.9">LED</text>
<text x="235.7" y="121.6">D28</text>
<text x="243.1" y="123.9">LED</text>
<text x="243.3" y="121.6">D29</text>
<text x="250.7" y="123.9">LED</text>
<text x="250.9" y="121.6">D30</text>
<text x="258.3" y="123.9">LED</text>
<text x="258.5" y="121.6">D31</text>
<text x="265.9" y="123.9">LED</text>
<text x="266.2" y="121.6">D32</text>
<text x="55.6" y="131.7">JP1</text>
<text x="192.3" y="131.7">SER</text>
<text x="203.9" y="131.7">QA</text>
<text x="212.5" y="129.1">1k</text>
<text x="212.6" y="126.8">R25</text>
<text x="220.2" y="129.1">1k</text>
<text x="220.2" y="126.8">R26</text>
<text x="227.8" y="129.1">1k</text>
<text x="227.8" y="126.8">R27</text>
<text x="235.4" y="129.1">1k</text>
<text x="235.5" y="126.8">R28</text>
<text x="243" y="129.1">1k</text>
<text x="243.1" y="126.8">R29</text>
<text x="250.6" y="129.1">1k</text>
<text x="250.7" y="126.8">R30</text>
<text x="258.3" y="129.1">1k</text>
<text x="258.3" y="126.8">R31</text>
<text x="265.9" y="129.1">1k</text>
<text x="265.9" y="126.8">R32</text>
<text x="47.5" y="134.3">SolderJumper_2_Open</text>
<text x="177.2" y="133.6">GND</text>
<text x="192.3" y="136.8">SRCLK</text>
<text x="200" y="132.8" transform="rotate(-90 200 132.8)">VCC</text>
<text x="203.9" y="134.2">QB</text>
<text x="203.9" y="136.8">QC</text>
<text x="25.1" y="141.2">USB_A</text>
<text x="27.2" y="138.9">J1</text>
<text x="47.1" y="141.9">MCP1700-3302E_SOT23</text>
<text x="56" y="139.6">U1</text>
<text x="74.5" y="141.3">+3V3</text>
<text x="192.3" y="139.3">SRCLR</text>
<text x="200.1" y="142.3" transform="rotate(-90 200.1 142.3)">U6</text>
<text x="203.9" y="139.3">QD</text>
<text x="203.9" y="141.9">QE</text>
<text x="25.8" y="145.7">VBUS</text>
<text x="47" y="147.1">C1</text>
<text x="47" y="149.4">1u</text>
<text x="52.3" y="145.7">VI</text>
<text x="57.8" y="149.9" transform="rotate(-90 57.8 149.9)">GND</text>
<text x="59.4" y="145.7">VO</text>
<text x="72.4" y="147.1">C2</text>
<text x="72.4" y="149.4">1u</text>
<text x="192.3" y="144.4">RCLK</text>
<text x="192.3" y="146.9">OE</text>
<text x="202.6" y="145" transform="rotate(-90 202.6 145)">74HC595</text>
<text x="203.8" y="146.9">QG</text>
<text x="203.9" y="149.5">QH</text>
<text x="204" y="144.4">QF</text>
<text x="28.4" y="150.7">D+</text>
<text x="200" y="156" transform="rotate(-90 200 156)">GND</text>
<text x="203.4" y="154.6">QH'</text>
<text x="24.8" y="156.7" transform="rotate(-90 24.8 156.7)">Shield</text>
<text x="27.3" y="156.7" transform="rotate(-90 27.3 156.7)">GND</text>
<text x="55.3" y="159">GND</text>
<text x="102.4" y="156.6">+3V3</text>
<text x="129.1" y="156.6">+3V3</text>
<text x="24.8" y="165.3">GND</text>
<text x="105.9" y="163.6">R34</text>
<text x="106" y="165.9">10k</text>
<text x="120.1" y="163.6">LS1</text>
<text x="120.3" y="165.9">Speaker</text>
<text x="132.5" y="164.5">PWR</text>
<text x="132.6" y="167.4">R33</text>
<text x="132.8" y="162.2">D33</text>
<text x="197.6" y="164.1">GND</text>
<text x="93" y="171.1">R36</text>
<text x="107" y="172.5">Q1</text>
<text x="132.6" y="169.7">2k2</text>
<text x="155.2" y="172.5">H1</text>
<text x="93" y="176.2">10k</text>
<text x="107.4" y="174.8">2N7002</text>
<text x="129" y="175.5">GND</text>
<text x="155.2" y="177.6">H2</text>
<text x="155.5" y="174.8">MountingHole</text>
<text x="155.5" y="179.9">MountingHole</text>
<text x="102.3" y="183.1">GND</text>
<text x="154.8" y="183.9">FID1</text>
<text x="154.8" y="189">FID2</text>
<text x="155" y="186.2">Fiducial</text>
<text x="155" y="191.3">Fiducial</text>
<text x="154.8" y="194.1">FID3</text>
<text x="155" y="196.4">Fiducial</text>
</g>
<text font-size="1.8" fill="#0000c2" x="233.7" y="43.2">74hc595 Decoupling</text>
<text font-size="1.1" fill="#008484" x="94.3" y="77.3" transform="rotate(-90 94.3 77.3)">10k</text>
</svg>
